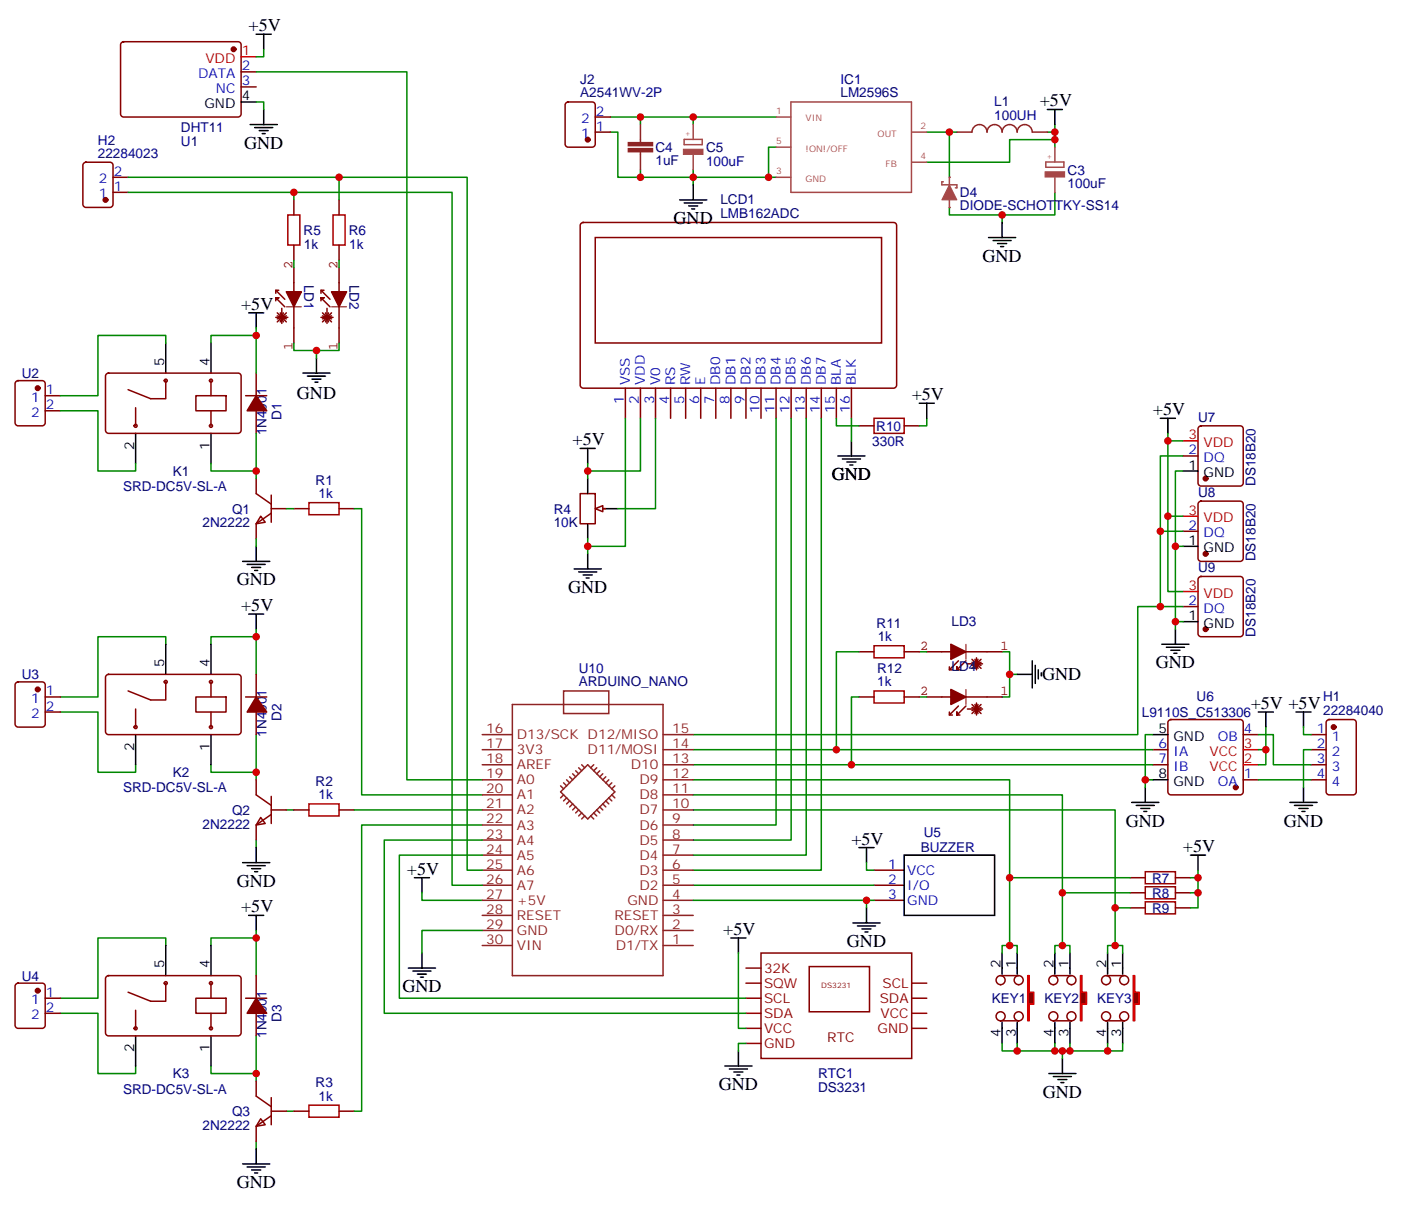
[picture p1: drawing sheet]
<svg xmlns="http://www.w3.org/2000/svg" width="328mm" height="283mm" viewBox="0 0 328 283" stroke-linecap="round" stroke-linejoin="round" font-family="sans-serif">
<g fill="none" stroke="#870000" stroke-width=".35">
<path d="M28.5 10l.4-.2h26.8a.71 .71 0 0 1 .7 .7v16.2a.76 .76 0 0 1-.7 .7h-26.8a.76 .76 0 0 1-.7-.7v-16.2zM56.4 16.8h3.6M56.4 20.4h3.6M136.1 52.3l.4-.2h72.7a.71 .71 0 0 1 .7 .7v37.4a.76 .76 0 0 1-.7 .7h-72.7a.76 .76 0 0 1-.7-.7v-37.4zM139.3 55.6h67.1v24.7h-67.1zM3.8 89.4l.4-.3h5.7a.71 .71 0 0 1 .7 .8v9.1a.76 .76 0 0 1-.7 .7h-5.7a.76 .76 0 0 1-.7-.7v-9.1zM10.6 92.7h3.5M10.6 96.2h3.5M24.9 87.6l.5-.2h30.3a.71 .71 0 0 1 .7 .7v12.7a.76 .76 0 0 1-.7 .7h-30.3a.76 .76 0 0 1-.7-.7v-12.7zM31.7 95.5v4.2M38.8 89.1v4.3h-3.5l-5.3-2.1M45.9 92.7h7v3.5h-7z"/>
<path d="M49.4 89.1v3.6M49.4 96.2v3.5M57.5 92.7h4.9M60 87.4v5.3M60 96.2v5.3M146.4 90.9v7.1M149.9 90.9v7.1M153.5 90.9v7.1M157 90.9v7.1M160.5 90.9v7.1M164 90.9v7.1M167.6 90.9v7.1"/>
<path d="M171.1 90.9v7.1M174.6 90.9v7.1M178.2 90.9v7.1M181.7 90.9v7.1M185.2 90.9v7.1M188.7 90.9v7.1M192.3 90.9v7.1M195.8 90.9v7.1M199.3 90.9v7.1M280.7 99.9l.5-.2h9.1a.71 .71 0 0 1 .7 .7v12.7a.76 .76 0 0 1-.7 .7h-9.1a.76 .76 0 0 1-.7-.7v-12.7zM60 112.1v3.5l3.5 2.5M63.5 119.1h3.5"/>
<path d="M63.5 116v6.3M68.8 119.1h3.5M79.4 119.1h3.5M135.8 115.6h3.5v7.1h-3.5zM140.1 119.1h1.7M276.9 106.8h3.6M61 120.9l1.1 1.4-2.1 .4zM63.5 120.2l-3.5 2.5v3.5M3.8 159.9l.4-.2h5.7a.71 .71 0 0 1 .7 .7v9.2a.76 .76 0 0 1-.7 .7h-5.7a.76 .76 0 0 1-.7-.7v-9.2zM24.9 158.1l.5-.2h30.3a.71 .71 0 0 1 .7 .7v12.7a.76 .76 0 0 1-.7 .7h-30.3a.76 .76 0 0 1-.7-.7v-12.7zM38.8 159.7v4.2h-3.5l-5.3-2.1M49.4 159.7v3.5"/>
<path d="M60 157.9v5.3M10.6 163.2h3.5M10.6 166.8h3.5M31.7 166.1v4.2M45.9 163.2h7v3.6h-7zM49.4 166.8v3.5M57.5 163.2h4.9M60 166.8v5.2M269.9 175.6h3.5M269.9 179.1h3.5M273.6 168.7l.5-.2h16.2a.71 .71 0 0 1 .7 .7v16.3a.76 .76 0 0 1-.7 .7h-16.2a.76 .76 0 0 1-.7-.7v-16.3zM291 172h3.6"/>
<path d="M306.9 172h3.5M306.9 175.6h3.5M306.9 179.1h3.5M310.7 168.7l.4-.2h5.7a.71 .71 0 0 1 .7 .7v16.3a.76 .76 0 0 1-.7 .7h-5.7a.76 .76 0 0 1-.7-.7v-16.3zM60 182.6v3.6l3.5 2.4M61 191.5l1.1 1.4-2.1 .3zM63.5 190.7l-3.5 2.5v3.5M63.5 186.5v6.4M63.5 189.7h3.5M68.8 189.7h3.5M79.4 189.7h3.5M291 182.6h3.6"/>
<path d="M306.9 182.6h3.5M204.6 203.8h7.1M204.6 207.3h7.1M204.6 210.9h7.1M3.8 230.5l.4-.2h5.7a.71 .71 0 0 1 .7 .7v9.1a.76 .76 0 0 1-.7 .7h-5.7a.76 .76 0 0 1-.7-.7v-9.1zM10.6 233.8h3.5M10.6 237.3h3.5M24.9 228.7l.5-.2h30.3a.71 .71 0 0 1 .7 .7v12.7a.76 .76 0 0 1-.7 .7h-30.3a.76 .76 0 0 1-.7-.7v-12.7zM31.7 236.6v4.2M38.8 230.3v4.2h-3.5l-5.3-2.1M45.9 233.8h7v3.5h-7zM49.4 230.3v3.5"/>
<path d="M49.4 237.3v3.5M57.5 233.8h4.9M60 228.5v5.3M60 237.3v5.3M178.2 223.2h35.2v24.7h-35.2zM189.4 226.4h14.2v10.6h-14.2zM60 253.2v3.5l3.5 2.5M63.5 257.1v6.3M61 262l1.1 1.4-2.1 .4zM63.5 261.3l-3.5 2.5v3.5M63.5 260.2h3.5M68.8 260.2h3.5"/>
<path d="M79.4 260.2h3.5"/>
<circle cx="31.7" cy="99.7" r=".35"/>
<circle cx="38.8" cy="89.1" r=".35"/>
<circle cx="49.4" cy="89.1" r=".35"/>
<circle cx="49.4" cy="99.7" r=".35"/>
<circle cx="38.8" cy="159.7" r=".35"/>
<circle cx="49.4" cy="159.7" r=".35"/>
<circle cx="31.7" cy="170.3" r=".35"/>
<circle cx="49.4" cy="170.3" r=".35"/>
<circle cx="38.8" cy="230.3" r=".35"/>
<circle cx="49.4" cy="230.3" r=".35"/>
<circle cx="31.7" cy="240.8" r=".35"/>
<circle cx="49.4" cy="240.8" r=".35"/>
</g>
<g fill="#870000" stroke="#870000" stroke-width=".35">
<path d="M60 92.7l2.4 3.5h-4.5z"/>
<path d="M60 163.2l2.4 3.6h-4.5z"/>
<path d="M60 233.8l2.4 3.5h-4.5z"/>
<circle cx="54.7" cy="11.5" r=".53"/>
<circle cx="8.8" cy="90.9" r=".53"/>
<circle cx="8.8" cy="161.5" r=".53"/>
<circle cx="8.8" cy="232" r=".53"/>
<circle cx="289.3" cy="184.4" r=".53"/>
<circle cx="312.2" cy="170.3" r=".53"/>
<circle cx="282.2" cy="112.1" r=".53"/>
</g>
<path d="M56.4 13.3h3.6M276.9 103.3h3.6M291 179.1h3.6M291 175.6h3.6" fill="none" stroke="#f00" stroke-width=".35"/>
<g fill="none" stroke="#000" stroke-width=".35">
<path d="M60 8h3.5M61.7 8v3.5M56.4 23.9h3.6M58.6 29.2h6.3M59.6 29.9h4.3M60.7 30.6h2.1M61.4 31.3h.7M61.7 25.6v3.6M58.2 73.3h3.5M60 73.3v3.5M38.8 80.3v7.1M49.4 80.3v7.1"/>
<path d="M31.7 101.5v7M49.4 101.5v7M137.6 112.1v3.5M141.1 119.1h3.5M276.9 110.3h3.6M56.8 131.5h6.3M57.9 132.2h4.2M58.9 132.9h2.1M59.6 133.6h.7M60 128v3.5M137.6 122.7v3.5M38.8 150.9v7"/>
<path d="M49.4 150.9v7M58.2 143.8h3.5M60 143.8v3.6M31.7 172v7.1M49.4 172v7.1M269.9 172h3.5M60 198.5v3.5M269.9 182.6h3.5M56.8 202h6.3M57.9 202.7h4.2M58.2 214.4h3.5M58.9 203.4h2.1"/>
<path d="M59.6 204.2h.7M60 214.4v3.5M211.7 200.3h21.1v14.1h-21.1zM38.8 221.4v7.1M49.4 221.4v7.1M31.7 242.6v7.1M49.4 242.6v7.1M56.8 272.6h6.3M57.9 273.3h4.2M58.9 274h2.1M59.6 274.7h.7M60 269.1v3.5"/>
</g>
<g fill="none" stroke="#008700" stroke-width=".35">
<path d="M60 16.8h35.2v165.8h17.7M61.7 11.5v1.8h-1.7M60 23.9h1.7v1.7M60 76.8v1.8M14.1 96.2h8.8v14.1h8.8v-1.8M38.8 80.3v-1.7h-15.9v14.1h-8.8M49.4 80.3v-1.7h10.6v8.8M60 101.5v8.8h-10.6v-1.8M60 110.3v1.8M67 119.1h1.8M82.9 119.1h1.8v67.1h28.2M60 126.2v1.8"/>
<path d="M38.8 150.9v-1.8h-15.9v14.1h-8.8M49.4 150.9v-1.8h10.6v8.8M60 147.4v1.7M14.1 166.8h8.8v14.1h8.8v-1.8M60 172v8.9h-10.6v-1.8M60 180.9v1.7M60 196.7v1.8M67 189.7h1.8M112.9 193.2h-28.2v67h-1.8M60 217.9v1.8M14.1 237.3h8.8v14.1h8.8v-1.7M38.8 221.4v-1.7h-15.9v14.1h-8.8"/>
<path d="M49.4 221.4v-1.7h10.6v8.8M60 242.6v8.8h-10.6v-1.7M60 251.4v1.8M60 267.3v1.8M67 260.2h1.8"/>
</g>
<path d="M72.3 117.7h7.1v2.8h-7.1zM72.3 188.3h7.1v2.8h-7.1zM72.3 258.8h7.1v2.9h-7.1z" fill="none" stroke="#a10000" stroke-width=".35"/>
<path d="M174.6 233.8h3.6M174.6 237.3h3.6M174.6 226.7h3.6M174.6 230.3h3.6M213.4 233.8h3.6M213.4 237.3h3.6M213.4 230.3h3.6M174.6 240.8h3.6M174.6 244.4h3.6M213.4 240.8h3.6" fill="none" stroke="#900" stroke-width=".35"/>
<path d="M139.3 119.1l1.8-.7v1.4z" fill="#f0f0f0" stroke="#870000" stroke-width=".35"/>
<g fill="#850000" stroke="#850000" stroke-width=".35">
<path d="M67 68.3h3.6l-1.8 3.6z"/>
<path d="M77.6 68.3h3.5l-1.7 3.6z"/>
</g>
<g fill="none" stroke="#850000" stroke-width=".35">
<path d="M64.6 70.4v-.7h.7h-.7l2.1 2.2M64.6 74.3h2.8M64.6 68v.7M64.9 73.3l2.1 2.1M64.9 74l2.1 .7M65.3 68h-.7l2.1 2.1M65.6 73.3l.7 2.1M66 72.2v3.5M66.3 73.3l-.7 2.1M67 73.3l-2.1 2.1M67 74l-2.1 .7M68.8 62.7v17.6"/>
<path d="M75.1 70.4v-.7h.7h-.7l2.2 2.2M75.1 74.3h2.9M75.1 68v.7M75.5 73.3l2.1 2.1M75.5 74l2.1 .7M75.8 68h-.7l2.2 2.1M76.2 73.3l.7 2.1M76.6 72.2v3.5M76.9 73.3l-.7 2.1M77.6 73.3l-2.1 2.1M77.6 74l-2.1 .7M79.4 62.7v17.6"/>
</g>
<path d="M67 71.9h3.6M77.6 71.9h3.5" fill="none" stroke="#850000" stroke-width=".23"/>
<path d="M19.6 38.2l.5-.2h5.7a.71 .71 0 0 1 .7 .7v9.2a.76 .76 0 0 1-.7 .7h-5.7a.76 .76 0 0 1-.7-.7v-9.2zM26.5 45h3.5M26.5 41.5h3.5M68.8 46.8v3.5M68.8 57.4v3.5M79.4 46.8v3.5M79.4 57.4v3.5" fill="none" stroke="#870000" stroke-width=".35"/>
<circle cx="24.7" cy="46.8" r=".53" fill="#870000" stroke="#870000" stroke-width=".35"/>
<path d="M67.4 50.3h2.8v7.1h-2.8zM78 50.3h2.8v7.1h-2.8z" fill="none" stroke="#a10000" stroke-width=".35"/>
<path d="M30 45h38.8v1.8M30 41.5h49.4v5.3M68.8 60.9v1.8M79.4 60.9v1.8M68.8 80.3v1.8h10.6v-1.8M74.1 82.1v1.8M82.9 189.7h30M98.8 209.1v1.8h14.1" fill="none" stroke="#008700" stroke-width=".35"/>
<g fill="none" stroke="#000" stroke-width=".35">
<path d="M70.9 87.4h6.4M72 88.1h4.2M73 88.8h2.1M73.7 89.5h.7M74.1 83.9v3.5M97 205.6h3.5M98.8 205.6v3.5M95.6 226.7h6.4M96.7 227.4h4.2M97.7 228.1h2.1M98.4 228.8h.7M98.8 223.2v3.5"/>
<path d="M234.6 223.2v3.5M238.1 223.2v3.5"/>
</g>
<path d="M240.6 228.5h.3v3.9h1.1v2.8h-1.1v3.9h-.3z" fill="#870000" stroke="#f00" stroke-width=".35"/>
<g fill="none" stroke="#870000" stroke-width=".35">
<path d="M234.2 228.5h4.3M234.2 239.1h4.3"/>
<circle cx="234.2" cy="238" r="1.06"/>
<circle cx="234.2" cy="229.6" r="1.06"/>
<circle cx="238.5" cy="238" r="1.06"/>
<circle cx="238.5" cy="229.6" r="1.06"/>
</g>
<path d="M234.6 226.7v1.4M234.6 239.4v5M238.1 226.7v1.4M238.1 239.4v5M246.9 223.2v3.5M250.5 223.2v3.5" fill="none" stroke="#000" stroke-width=".35"/>
<path d="M252.9 228.5h.4v3.9h1.1v2.8h-1.1v3.9h-.4z" fill="#870000" stroke="#f00" stroke-width=".35"/>
<g fill="none" stroke="#870000" stroke-width=".35">
<path d="M246.6 228.5h4.2M246.6 239.1h4.2"/>
<circle cx="246.6" cy="238" r="1.06"/>
<circle cx="246.6" cy="229.6" r="1.06"/>
<circle cx="250.8" cy="238" r="1.06"/>
<circle cx="250.8" cy="229.6" r="1.06"/>
</g>
<path d="M246.9 226.7v1.4M246.9 239.4v5M250.5 226.7v1.4M250.5 239.4v5M259.3 223.2v3.5M262.8 223.2v3.5" fill="none" stroke="#000" stroke-width=".35"/>
<path d="M265.3 228.5h.3v3.9h1.1v2.8h-1.1v3.9h-.3z" fill="#870000" stroke="#f00" stroke-width=".35"/>
<g fill="none" stroke="#870000" stroke-width=".35">
<path d="M201.1 99.7h3.5M211.7 99.7h3.5M280.7 117.6l.5-.2h9.1a.71 .71 0 0 1 .7 .7v12.7a.76 .76 0 0 1-.7 .7h-9.1a.76 .76 0 0 1-.7-.7v-12.7zM276.9 124.4h3.6M280.7 135.2l.5-.2h9.1a.71 .71 0 0 1 .7 .7v12.7a.76 .76 0 0 1-.7 .7h-9.1a.76 .76 0 0 1-.7-.7v-12.7zM276.9 142.1h3.6M264.6 205.6h3.5M264.6 209.1h3.5M264.6 212.6h3.5M275.2 205.6h3.5M275.2 209.1h3.5M275.2 212.6h3.5"/>
<path d="M258.9 228.5h4.3M258.9 239.1h4.3"/>
<circle cx="258.9" cy="238" r="1.06"/>
<circle cx="258.9" cy="229.6" r="1.06"/>
<circle cx="263.2" cy="238" r="1.06"/>
<circle cx="263.2" cy="229.6" r="1.06"/>
</g>
<g fill="none" stroke="#000" stroke-width=".35">
<path d="M159.1 46.8h6.4M160.2 47.5h4.2M161.2 48.2h2.1M161.9 48.9h.7M162.3 43.3v3.5M231.4 55.6h6.4M232.5 56.3h4.2M233.5 57h2.2M234.2 57.7h.7M234.6 52.1v3.5M215.2 94.4h3.5M217 94.4v3.6"/>
<path d="M271.6 98h3.6M273.4 98v3.5M135.8 105h3.5M137.6 105v3.5M196.1 106.8h6.4M197.2 107.5h4.2M198.3 108.2h2.1M199 108.9h.7M199.3 103.3v3.5M134.4 133.2h6.4M135.5 133.9h4.2M136.5 134.7h2.1"/>
<path d="M137.2 135.4h.7M137.6 129.7v3.5M276.9 128h3.6M272 150.9h6.3M273 151.6h4.3M274.1 152.3h2.1M274.8 153h.7M275.2 147.4v3.5M276.9 145.6h3.6M294.6 166.8h3.5M296.3 166.8v3.5M303.4 166.8h3.5"/>
<path d="M305.2 166.8v3.5M201.1 198.5h3.5M202.8 198.5v3.5M264.9 187.9h6.4M266 188.6h4.2M267.1 189.3h2.1M267.8 190h.7M268.1 184.4v3.5M302 187.9h6.3M303 188.6h4.3M304.1 189.3h2.1M304.8 190h.7"/>
<path d="M305.2 184.4v3.5M171.1 219.7h3.5M172.9 219.7v3.5M199.7 216.1h6.3M200.7 216.9h4.3M201.8 217.6h2.1M202.5 218.3h.7M202.8 212.6v3.5M278.7 200.3h3.5M280.5 200.3v3.5M259.3 226.7v1.4M259.3 239.4v5"/>
<path d="M262.8 226.7v1.4M262.8 239.4v5M169.7 249.7h6.3M170.7 250.4h4.3M171.8 251.1h2.1M172.5 251.8h.7M172.9 246.1v3.6M245.5 251.4h6.4M246.6 252.1h4.2M247.6 252.8h2.2M248.4 253.5h.7M248.7 247.9v3.5"/>
</g>
<g fill="none" stroke="#008700" stroke-width=".35">
<path d="M142.9 30.9h1.7v10.6h5.3M142.9 27.4h7M149.9 39.8v1.7h12.4v-1.7M149.9 29.2v-1.8h12.4v1.8M162.3 27.4h19.4M181.7 34.5h-1.8v7h1.8M217 30.9h5.2v10.6M222.2 30.9h1.8M245.2 30.9h1.7v3.6M246.9 32.7h-10.5v5.3h-19.4M246.9 29.2v1.7M179.9 41.5h-17.6v1.8"/>
<path d="M234.6 50.3v1.8M246.9 45v5.3h-24.7v-1.7M146.4 98v30h-8.8M149.9 98v12.3h-12.3M153.5 98v21.1h-8.9M181.7 98v95.2h-19.4M185.2 98v98.7h-22.9M188.7 98v102.3h-26.4M192.3 98v105.8h-30M195.8 98v1.7h5.3M199.3 98v5.3M217 98v1.7h-1.8"/>
<path d="M137.6 108.5v3.6M273.4 101.5v1.8M276.9 103.3h-3.5v17.6h3.5M276.9 110.3h-1.7v17.7h1.7M276.9 106.8h-5.3v17.6h5.3M137.6 126.2v3.5M271.6 124.4v17.7h5.3M273.4 120.9v17.6h3.5M275.2 128v17.6h1.7M271.6 142.1h-5.3v29.9h-104M275.2 145.6v1.8M162.3 179.1h107.6"/>
<path d="M162.3 175.6h107.6M269.9 172h-1.8v10.6h1.8M294.6 175.6h1.7v3.5h-1.7M294.6 172h3.5v7.1h8.8M296.3 170.3v5.3M305.2 170.3v1.7h1.7M306.9 175.6h-1.7v8.8M162.3 189.7h98.8v22.9M162.3 186.2h86.4v22.9M162.3 182.6h74.1v23M268.1 182.6v1.8M294.6 182.6h12.3"/>
<path d="M162.3 207.3h42.3M202.8 202v1.8h1.8M204.6 210.9h-1.8v1.7M264.6 205.6h-28.2v15.8M264.6 209.1h-15.9v12.3M264.6 212.6h-3.5v8.8M278.7 205.6h1.8v7h-1.8M278.7 209.1h1.8M280.5 203.8v1.8M172.9 223.2v17.6h1.7M234.6 223.2v-1.8h3.5v1.8M246.9 223.2v-1.8h3.6v1.8"/>
<path d="M259.3 223.2v-1.8h3.5v1.8M174.6 244.4h-1.7v1.7M234.6 244.4v1.7h3.5v-1.7M246.9 244.4v1.7h-8.8M248.7 246.1v1.8M250.5 244.4v1.7h-3.6M259.3 244.4v1.7h-8.8M262.8 244.4v1.7h-3.5"/>
</g>
<path d="M204.6 98h7.1v3.5h-7.1zM268.1 204.2h7.1v2.8h-7.1zM268.1 207.7h7.1v2.8h-7.1zM268.1 211.2h7.1v2.8h-7.1z" fill="none" stroke="#a10000" stroke-width=".35"/>
<g fill="#870000" stroke="#870000" stroke-width=".35">
<circle cx="282.2" cy="129.7" r=".53"/>
<circle cx="282.2" cy="147.4" r=".53"/>
</g>
<path d="M276.9 120.9h3.6M276.9 138.5h3.6" fill="none" stroke="#f00" stroke-width=".35"/>
<path d="M224 30.9h3.5a1.76 1.76 0 0 1 1.8-1.7 1.76 1.76 0 0 1 1.8 1.7 1.76 1.76 0 0 1 1.7-1.7 1.76 1.76 0 0 1 1.8 1.7 1.76 1.76 0 0 1 1.8-1.7 1.76 1.76 0 0 1 1.7 1.7 1.76 1.76 0 0 1 1.8-1.7 1.76 1.76 0 0 1 1.8 1.7h3.5" fill="none" stroke="#8c2424" stroke-width=".35"/>
<path d="M181.7 27.4h3.5M181.7 34.5h3.5M185.2 23.9h28.2v21.1h-28.2zM213.5 30.9h3.5M213.5 38h3.5M181.7 41.5h3.5M220.8 42.6h-.3v.7h3.5v.7h-.3M222.2 41.5v1.8M222.2 46.8v1.8" fill="none" stroke="#a64a4a" stroke-width=".35"/>
<g fill="#a64a4a">
<circle cx="222.2" cy="48.6" r=".18"/>
<circle cx="222.3" cy="41.5" r=".18"/>
</g>
<g fill="#a64a4a" stroke="#a64a4a" stroke-width=".23">
<path d="M222.2 43.3l1.8 3.5h-3.5z"/>
<path d="M160 34.9h4.6v1.3h-4.6z"/>
<path d="M244.7 40.2h4.5v1.3h-4.5z"/>
</g>
<path d="M160.2 32.6h4.2v1.3h-4.2zM162.3 29.2v3.4M162.3 36.3v3.5M244.8 37.9h4.3v1.3h-4.3zM246.9 34.5v3.4M246.9 41.6v3.4" fill="none" stroke="#a64a4a" stroke-width=".35"/>
<g fill="none" stroke="#8c2424" stroke-width=".35">
<path d="M149.9 29.2v4.2M149.9 35.5v4.3M112.9 175.6h7M112.9 179.1h7M112.9 172h7M119.9 165h35.3v63.5h-35.3zM131.9 161.8h10.6v5.3h-10.6zM135.5 179.8l.7 .7M136.2 179.1l.7 .7M139 179.1l-.7 .7M139.7 179.8l-.7 .7M155.2 175.6h7.1"/>
<path d="M155.2 179.1h7.1M155.2 172h7.1M112.9 182.6h7M112.9 186.2h7M112.9 189.7h7M112.9 193.2h7M112.9 196.7h7M131.2 185.5l6.4-6.4 6.3 6.4-6.3 6.3zM131.2 184l.7 .7M131.9 183.3l.7 .7M131.9 186.2l-.7 .7M132.6 182.6l.7 .7"/>
<path d="M132.6 186.9l-.7 .7M133.3 181.9l.8 .7M133.3 187.6l-.7 .7M134.1 181.2l.7 .7M134.1 188.3l-.8 .7M134.8 180.5l.7 .7M134.8 189l-.7 .7M135.5 189.7l-.7 .7M136.2 190.4l-.7 .7M136.9 191.1l-.7 .7M138.3 191.1l.7 .7M139 190.4l.7 .7"/>
<path d="M139.7 189.7l.7 .7M140.4 189l.7 .7M140.4 180.5l-.7 .7M141.1 188.3l.7 .7M141.1 181.2l-.7 .7M141.8 187.6l.7 .7M141.8 181.9l-.7 .7M142.5 186.9l.7 .7M142.5 182.6l-.7 .7M143.2 186.2l.7 .7M143.2 183.3l-.7 .7M143.9 184l-.7 .7"/>
<path d="M155.2 182.6h7.1M155.2 186.2h7.1M155.2 189.7h7.1M155.2 193.2h7.1M155.2 196.7h7.1M112.9 200.3h7M112.9 203.8h7M112.9 207.3h7M112.9 210.9h7M112.9 214.4h7M112.9 217.9h7M155.2 200.3h7.1"/>
<path d="M155.2 203.8h7.1M155.2 207.3h7.1M155.2 210.9h7.1M155.2 214.4h7.1M155.2 217.9h7.1M112.9 221.4h7M155.2 221.4h7.1"/>
</g>
<g fill="#8c2424" stroke="#8c2424" stroke-width=".35">
<path d="M147.1 34.8h5.7v.7h-5.7z"/>
<path d="M147.1 33.4h5.7v.7h-5.7z"/>
</g>
<path d="M132.5 24.1l.5-.2h5.6a.71 .71 0 0 1 .7 .7v9.2a.76 .76 0 0 1-.7 .7h-5.6a.76 .76 0 0 1-.7-.7v-9.2zM139.3 30.9h3.6M139.3 27.4h3.6M201.1 152.6h3.5M211.7 152.6h3.5M201.1 163.2h3.5M211.7 163.2h3.5" fill="none" stroke="#870000" stroke-width=".35"/>
<circle cx="137.6" cy="32.7" r=".53" fill="#870000" stroke="#870000" stroke-width=".35"/>
<path d="M68.8 45h37v162.3h7.1M79.4 41.5h30v162.3h3.5M201.1 152.6h-5.3v23M215.2 152.6h1.8M234.6 152.6h1.8v10.6h-1.8M236.4 157.9h1.7M201.1 163.2h-1.8v15.9M215.2 163.2h1.8M112.9 196.7h-22.9v40.6h84.6M112.9 217.9h-14.1v5.3M112.9 200.3h-19.4v33.5h81.1M162.3 210.9h40.5" fill="none" stroke="#008700" stroke-width=".35"/>
<path d="M245.2 25.6h3.5M246.9 25.6v3.6M238.1 157.9h3.6M241.7 154.8v6.3M242.4 155.8v4.3M243.1 156.9v2.1M243.8 157.6v.7" fill="none" stroke="#000" stroke-width=".35"/>
<g fill="#850000" stroke="#850000" stroke-width=".35">
<path d="M222.6 150.9l3.5 1.7-3.5 1.8z"/>
<path d="M222.6 161.5l3.5 1.7-3.5 1.8z"/>
</g>
<g fill="none" stroke="#850000" stroke-width=".35">
<path d="M217 152.6h17.6M222.2 156.9h.8M224.4 154.8l-2.2 2.1v-.7M226.1 154.8l-2.1 2.1v-.7v.7h.7M226.5 155.5h3.5M227.5 155.1l2.2 .7M227.5 154.4l2.2 2.1M228.2 154.4l.8 2.1M228.6 154.1v2.8M229 154.4l-.8 2.1M229.7 154.4l-2.2 2.1M229.7 155.1l-2.2 .7"/>
<path d="M217 163.2h17.6M222.2 167.5h.8M224.4 165.3l-2.2 2.2v-.7M226.1 165.3l-2.1 2.2v-.7v.7h.7M226.5 166.1h3.5M227.5 165.7l2.2 .7M227.5 165l2.2 2.1M228.2 165l.8 2.1M228.6 164.6v2.9M229 165l-.8 2.1M229.7 165l-2.2 2.1M229.7 165.7l-2.2 .7"/>
</g>
<path d="M226.1 150.9v3.5M226.1 161.5v3.5" fill="none" stroke="#850000" stroke-width=".23"/>
<path d="M204.6 151.2h7.1v2.9h-7.1zM204.6 161.8h7.1v2.8h-7.1z" fill="none" stroke="#a10000" stroke-width=".35"/>
<g fill="#c00">
<circle cx="60" cy="110.3" r=".88"/>
<circle cx="60" cy="180.9" r=".88"/>
<circle cx="60" cy="251.4" r=".88"/>
<circle cx="60" cy="219.7" r=".88"/>
<circle cx="60" cy="149.1" r=".88"/>
<circle cx="60" cy="78.6" r=".88"/>
<circle cx="74.1" cy="82.1" r=".88"/>
<circle cx="238.1" cy="246.1" r=".88"/>
<circle cx="246.9" cy="246.1" r=".88"/>
<circle cx="250.5" cy="246.1" r=".88"/>
<circle cx="259.3" cy="246.1" r=".88"/>
<circle cx="248.7" cy="246.1" r=".88"/>
<circle cx="236.4" cy="221.4" r=".88"/>
<circle cx="248.7" cy="221.4" r=".88"/>
<circle cx="261.1" cy="221.4" r=".88"/>
<circle cx="280.5" cy="209.1" r=".88"/>
<circle cx="280.5" cy="205.6" r=".88"/>
<circle cx="261.1" cy="212.6" r=".88"/>
<circle cx="248.7" cy="209.1" r=".88"/>
<circle cx="236.4" cy="205.6" r=".88"/>
<circle cx="268.1" cy="182.6" r=".88"/>
<circle cx="296.3" cy="175.6" r=".88"/>
<circle cx="273.4" cy="120.9" r=".88"/>
<circle cx="275.2" cy="128" r=".88"/>
<circle cx="273.4" cy="103.3" r=".88"/>
<circle cx="275.2" cy="145.6" r=".88"/>
<circle cx="271.6" cy="124.4" r=".88"/>
<circle cx="271.6" cy="142.1" r=".88"/>
<circle cx="137.6" cy="110.3" r=".88"/>
<circle cx="137.6" cy="128" r=".88"/>
<circle cx="246.9" cy="30.9" r=".88"/>
<circle cx="234.6" cy="50.3" r=".88"/>
<circle cx="246.9" cy="32.7" r=".88"/>
<circle cx="222.3" cy="30.9" r=".88"/>
<circle cx="179.9" cy="41.5" r=".88"/>
<circle cx="162.3" cy="41.5" r=".88"/>
<circle cx="162.3" cy="27.4" r=".88"/>
<circle cx="149.9" cy="41.5" r=".88"/>
<circle cx="149.9" cy="27.4" r=".88"/>
<circle cx="236.4" cy="157.9" r=".88"/>
<circle cx="199.3" cy="179.1" r=".88"/>
<circle cx="195.8" cy="175.6" r=".88"/>
<circle cx="202.8" cy="210.9" r=".88"/>
<circle cx="79.4" cy="41.5" r=".88"/>
<circle cx="68.8" cy="45" r=".88"/>
</g>
<g font-size="4.2">
<text x="58.2" y="7.3">+5V</text>
<text x="243.4" y="24.9">+5V</text>
<text x="57.1" y="34.8">GND</text>
<text x="157.7" y="52.5">GND</text>
<text x="230" y="61.3">GND</text>
<text x="56.4" y="72.6">+5V</text>
<text x="69.5" y="93.5">GND</text>
<text x="213.4" y="93.7">+5V</text>
<text x="269.9" y="97.3">+5V</text>
<text x="134.1" y="104.3">+5V</text>
<text x="194.7" y="112.4">GND</text>
<text x="55.4" y="137.1">GND</text>
<text x="56.4" y="143.1">+5V</text>
<text x="133" y="138.9">GND</text>
<text x="243.9" y="159.3">GND</text>
<text x="270.6" y="156.5">GND</text>
<text x="292.8" y="166.1">+5V +5V</text>
<text x="199.3" y="197.8">+5V</text>
<text x="263.5" y="193.6">GND</text>
<text x="300.6" y="193.6">GND</text>
<text x="276.9" y="199.6">+5V</text>
<text x="55.4" y="207.7">GND</text>
<text x="95.2" y="204.9">+5V</text>
<text x="56.4" y="213.7">+5V</text>
<text x="169.3" y="219">+5V</text>
<text x="198.3" y="221.8">GND</text>
<text x="94.2" y="232.4">GND</text>
<text x="168.3" y="255.3">GND</text>
<text x="244.1" y="257.1">GND</text>
<text x="55.4" y="278.2">GND</text>
</g>
<g font-size="3.2" fill="#f00">
<text x="48.1" y="14.7">VDD</text>
<text x="56.6" y="12.9">1</text>
<text x="278.3" y="102.9">3</text>
<text x="281.8" y="104.7">VDD</text>
<text x="278.3" y="120.5">3</text>
<text x="281.8" y="122.3">VDD</text>
<text x="278.3" y="138.2">3</text>
<text x="281.8" y="139.9">VDD</text>
<text x="283.1" y="177">VCC</text>
<text x="291.2" y="178.8">2</text>
<text x="291.2" y="175.2">3</text>
<text x="283.1" y="180.5">VCC</text>
</g>
<g font-size="3.2" fill="#00f">
<text x="56.6" y="16.5">2</text>
<text x="46.4" y="18.2">DATA</text>
<text x="50.5" y="21.8">NC</text>
<text x="56.6" y="20">3</text>
<text x="136" y="28.8">2</text>
<text x="139.5" y="27.1">2</text>
<text x="136" y="32.3">1</text>
<text x="139.5" y="30.6">1</text>
<text x="26.6" y="41.2">2</text>
<text x="23.1" y="46.5">1</text>
<text x="23.1" y="42.9">2</text>
<text x="26.6" y="44.7">1</text>
<text x="7.3" y="94.1">1</text>
<text x="10.8" y="92.3">1</text>
<text x="10.8" y="95.8">2</text>
<text x="146" y="94.7" transform="rotate(-90 146 94.7)">1</text>
<text x="147.5" y="90.2" transform="rotate(-90 147.5 90.2)">VSS</text>
<text x="149.6" y="94.7" transform="rotate(-90 149.6 94.7)">2</text>
<text x="151" y="90.2" transform="rotate(-90 151 90.2)">VDD</text>
<text x="153.1" y="94.7" transform="rotate(-90 153.1 94.7)">3</text>
<text x="154.5" y="90.2" transform="rotate(-90 154.5 90.2)">V0</text>
<text x="156.6" y="94.7" transform="rotate(-90 156.6 94.7)">4</text>
<text x="158" y="90.2" transform="rotate(-90 158 90.2)">RS</text>
<text x="160.2" y="94.7" transform="rotate(-90 160.2 94.7)">5</text>
<text x="161.6" y="90.2" transform="rotate(-90 161.6 90.2)">RW</text>
<text x="163.7" y="94.7" transform="rotate(-90 163.7 94.7)">6</text>
<text x="165.1" y="90.2" transform="rotate(-90 165.1 90.2)">E</text>
<text x="167.2" y="94.7" transform="rotate(-90 167.2 94.7)">7</text>
<text x="168.6" y="90.2" transform="rotate(-90 168.6 90.2)">DB0</text>
<text x="170.7" y="94.7" transform="rotate(-90 170.7 94.7)">8</text>
<text x="172.2" y="90.2" transform="rotate(-90 172.2 90.2)">DB1</text>
<text x="174.3" y="94.7" transform="rotate(-90 174.3 94.7)">9</text>
<text x="175.7" y="90.2" transform="rotate(-90 175.7 90.2)">DB2</text>
<text x="179.2" y="90.2" transform="rotate(-90 179.2 90.2)">DB3</text>
<text x="182.7" y="90.2" transform="rotate(-90 182.7 90.2)">DB4</text>
<text x="186.3" y="90.2" transform="rotate(-90 186.3 90.2)">DB5</text>
<text x="189.8" y="90.2" transform="rotate(-90 189.8 90.2)">DB6</text>
<text x="193.3" y="90.2" transform="rotate(-90 193.3 90.2)">DB7</text>
<text x="196.8" y="90.2" transform="rotate(-90 196.8 90.2)">BLA</text>
<text x="200.4" y="90.2" transform="rotate(-90 200.4 90.2)">BLK</text>
<text x="7.3" y="97.6">2</text>
<text x="177.8" y="96.7" transform="rotate(-90 177.8 96.7)">10</text>
<text x="181.3" y="96.7" transform="rotate(-90 181.3 96.7)">11</text>
<text x="184.9" y="96.7" transform="rotate(-90 184.9 96.7)">12</text>
<text x="188.4" y="96.7" transform="rotate(-90 188.4 96.7)">13</text>
<text x="191.9" y="96.7" transform="rotate(-90 191.9 96.7)">14</text>
<text x="195.4" y="96.7" transform="rotate(-90 195.4 96.7)">15</text>
<text x="199" y="96.7" transform="rotate(-90 199 96.7)">16</text>
<text x="278.3" y="106.4">2</text>
<text x="281.8" y="108.2">DQ</text>
<text x="278.3" y="124.1">2</text>
<text x="281.8" y="125.8">DQ</text>
<text x="278.3" y="141.7">2</text>
<text x="281.8" y="143.5">DQ</text>
<text x="7.3" y="164.6">1</text>
<text x="10.8" y="162.9">1</text>
<text x="10.8" y="166.4">2</text>
<text x="7.3" y="168.2">2</text>
<text x="285.1" y="173.5">OB</text>
<text x="291.2" y="171.7">4</text>
<text x="308.3" y="171.7">1</text>
<text x="311.7" y="173.5">1</text>
<text x="271.2" y="175.2">6</text>
<text x="271.2" y="178.8">7</text>
<text x="274.7" y="177">IA</text>
<text x="308.3" y="175.2">2</text>
<text x="308.3" y="178.8">3</text>
<text x="311.7" y="177">2</text>
<text x="274.7" y="180.5">IB</text>
<text x="285.1" y="184">OA</text>
<text x="291.2" y="182.3">1</text>
<text x="308.3" y="182.3">4</text>
<text x="311.7" y="180.5">3</text>
<text x="311.7" y="184">4</text>
<text x="207.9" y="203.4">1</text>
<text x="207.9" y="207">2</text>
<text x="212.4" y="204.9">VCC</text>
<text x="212.4" y="208.4">I/O</text>
<text x="207.9" y="210.5">3</text>
<text x="212.4" y="211.9">GND</text>
<text x="10.8" y="233.4">1</text>
<text x="7.3" y="235.2">1</text>
<text x="7.3" y="238.7">2</text>
<text x="10.8" y="237">2</text>
</g>
<g font-size="3.2">
<text x="56.6" y="23.5">4</text>
<text x="47.9" y="25.3">GND</text>
<text x="38.5" y="85.6" transform="rotate(-90 38.5 85.6)">5</text>
<text x="49" y="85.6" transform="rotate(-90 49 85.6)">4</text>
<text x="31.4" y="105.3" transform="rotate(-90 31.4 105.3)">2</text>
<text x="49" y="105.3" transform="rotate(-90 49 105.3)">1</text>
<text x="278.3" y="110">1</text>
<text x="281.8" y="111.7">GND</text>
<text x="278.3" y="127.6">1</text>
<text x="281.8" y="129.4">GND</text>
<text x="278.3" y="145.2">1</text>
<text x="281.8" y="147">GND</text>
<text x="38.5" y="156.2" transform="rotate(-90 38.5 156.2)">5</text>
<text x="49" y="156.2" transform="rotate(-90 49 156.2)">4</text>
<text x="271.2" y="171.7">5</text>
<text x="274.7" y="173.5">GND</text>
<text x="31.4" y="175.8" transform="rotate(-90 31.4 175.8)">2</text>
<text x="49" y="175.8" transform="rotate(-90 49 175.8)">1</text>
<text x="271.2" y="182.3">8</text>
<text x="274.7" y="184">GND</text>
<text x="38.5" y="226.7" transform="rotate(-90 38.5 226.7)">5</text>
<text x="49" y="226.7" transform="rotate(-90 49 226.7)">4</text>
<text x="234.2" y="226.7" transform="rotate(-90 234.2 226.7)">2</text>
<text x="237.8" y="226.7" transform="rotate(-90 237.8 226.7)">1</text>
<text x="246.6" y="226.7" transform="rotate(-90 246.6 226.7)">2</text>
<text x="250.1" y="226.7" transform="rotate(-90 250.1 226.7)">1</text>
<text x="258.9" y="226.7" transform="rotate(-90 258.9 226.7)">2</text>
<text x="262.5" y="226.7" transform="rotate(-90 262.5 226.7)">1</text>
<text x="234.2" y="242.9" transform="rotate(-90 234.2 242.9)">4</text>
<text x="237.8" y="242.9" transform="rotate(-90 237.8 242.9)">3</text>
<text x="246.6" y="242.9" transform="rotate(-90 246.6 242.9)">4</text>
<text x="250.1" y="242.9" transform="rotate(-90 250.1 242.9)">3</text>
<text x="258.9" y="242.9" transform="rotate(-90 258.9 242.9)">4</text>
<text x="262.5" y="242.9" transform="rotate(-90 262.5 242.9)">3</text>
<text x="31.4" y="246.4" transform="rotate(-90 31.4 246.4)">2</text>
<text x="49" y="246.4" transform="rotate(-90 49 246.4)">1</text>
</g>
<g font-size="3.2" fill="#000080">
<text x="135.8" y="22.8">A2541WV-2P</text>
<text x="135.8" y="19.6">J2</text>
<text x="196.8" y="22.8">LM2596S</text>
<text x="196.8" y="19.6">IC1</text>
<text x="232.8" y="28.1">100UH</text>
<text x="232.8" y="24.9">L1</text>
<text x="22.9" y="34">H2</text>
<text x="42.3" y="30.9">DHT11</text>
<text x="42.3" y="34.1">U1</text>
<text x="153.5" y="35.5">C4</text>
<text x="165.3" y="35.6">C5</text>
<text x="22.9" y="36.9">22284023</text>
<text x="153.5" y="38.7">1uF</text>
<text x="165.3" y="38.8">100uF</text>
<text x="249.9" y="40.9">C3</text>
<text x="168.7" y="47.9">LCD1</text>
<text x="224.7" y="46.1">D4</text>
<text x="249.9" y="44.1">100uF</text>
<text x="168.7" y="51">LMB162ADC</text>
<text x="224.7" y="49.3">DIODE-SCHOTTKY-SS14</text>
<text x="71.1" y="55">R5</text>
<text x="71.1" y="58.2">1k</text>
<text x="81.6" y="55">R6</text>
<text x="81.7" y="58.2">1k</text>
<text x="71.2" y="66.7" transform="rotate(90 71.2 66.7)">LD1</text>
<text x="81.8" y="66.7" transform="rotate(90 81.8 66.7)">LD2</text>
<text x="5.1" y="88.6">U2</text>
<text x="62.4" y="102" transform="rotate(-90 62.4 102)">1N4001</text>
<text x="65.9" y="98.3" transform="rotate(-90 65.9 98.3)">D1</text>
<text x="205.1" y="100.9">R10</text>
<text x="280.5" y="98.7">U7</text>
<text x="204.2" y="104.4">330R</text>
<text x="40.5" y="111.5">K1</text>
<text x="73.9" y="113.5">R1</text>
<text x="293.9" y="113.8" transform="rotate(-90 293.9 113.8)">DS18B20</text>
<text x="28.8" y="115">SRD-DC5V-SL-A</text>
<text x="74.6" y="116.7">1k</text>
<text x="280.5" y="116.4">U8</text>
<text x="47.4" y="123.5">2N2222</text>
<text x="54.3" y="120.3">Q1</text>
<text x="129.6" y="123.5">10K</text>
<text x="129.6" y="120.3">R4</text>
<text x="293.9" y="131.5" transform="rotate(-90 293.9 131.5)">DS18B20</text>
<text x="280.5" y="134">U9</text>
<text x="205.2" y="147">R11</text>
<text x="222.8" y="146.6">LD3</text>
<text x="293.9" y="149.1" transform="rotate(-90 293.9 149.1)">DS18B20</text>
<text x="205.5" y="150.2">1k</text>
<text x="5.1" y="159.1">U3</text>
<text x="135.5" y="160.8">ARDUINO_NANO</text>
<text x="135.5" y="157.6">U10</text>
<text x="205.3" y="157.6">R12</text>
<text x="205.4" y="160.8">1k</text>
<text x="222.8" y="157.2">LD4</text>
<text x="267.3" y="167.9">L9110S_C513306</text>
<text x="280.1" y="164.2">U6</text>
<text x="309.7" y="167.5">22284040</text>
<text x="309.8" y="164.3">H1</text>
<text x="62.4" y="172.5" transform="rotate(-90 62.4 172.5)">1N4001</text>
<text x="65.9" y="168.9" transform="rotate(-90 65.9 168.9)">D2</text>
<text x="28.8" y="185.5">SRD-DC5V-SL-A</text>
<text x="40.5" y="182">K2</text>
<text x="73.9" y="184.1">R2</text>
<text x="54.3" y="190.8">Q2</text>
<text x="74.6" y="187.2">1k</text>
<text x="47.4" y="194">2N2222</text>
<text x="216.3" y="196">U5</text>
<text x="215.6" y="199.7">BUZZER</text>
<text x="269.7" y="206.7">R7</text>
<text x="269.7" y="210.3">R8</text>
<text x="269.7" y="213.8">R9</text>
<text x="5.1" y="229.7">U4</text>
<text x="65.9" y="239.4" transform="rotate(-90 65.9 239.4)">D3</text>
<text x="232.2" y="234.9">KEY1</text>
<text x="244.5" y="234.9">KEY2</text>
<text x="256.9" y="234.9">KEY3</text>
<text x="62.4" y="243.1" transform="rotate(-90 62.4 243.1)">1N4001</text>
<text x="28.8" y="256.1">SRD-DC5V-SL-A</text>
<text x="40.5" y="252.6">K3</text>
<text x="73.9" y="254.7">R3</text>
<text x="74.6" y="257.8">1k</text>
<text x="191.5" y="255.7">DS3231</text>
<text x="191.5" y="252.6">RTC1</text>
<text x="54.3" y="261.4">Q3</text>
<text x="47.4" y="264.6">2N2222</text>
</g>
<g font-size="3.2" fill="#840000">
<text x="68.4" y="63" transform="rotate(-90 68.4 63)">2</text>
<text x="79" y="63" transform="rotate(-90 79 63)">2</text>
<text x="68.4" y="81.9" transform="rotate(-90 68.4 81.9)">1</text>
<text x="79" y="81.9" transform="rotate(-90 79 81.9)">1</text>
<text x="215.4" y="152.3">2</text>
<text x="234.2" y="152.3">1</text>
<text x="215.4" y="162.9">2</text>
<text x="234.2" y="162.9">1</text>
</g>
<g font-size="3.2" fill="#8d2323">
<text x="113.8" y="171.7">16</text>
<text x="121" y="173.1">D13/SCK D12/MISO</text>
<text x="157.3" y="171.7">15</text>
<text x="113.8" y="178.8">18</text>
<text x="113.8" y="175.2">17</text>
<text x="121" y="176.6">3V3</text>
<text x="137.6" y="176.6">D11/MOSI</text>
<text x="157.3" y="175.2">14</text>
<text x="157.3" y="178.8">13</text>
<text x="113.8" y="185.8">20</text>
<text x="113.8" y="182.3">19</text>
<text x="121" y="183.7">A0</text>
<text x="121" y="180.2">AREF</text>
<text x="147.7" y="180.2">D10</text>
<text x="149.7" y="183.7">D9</text>
<text x="157.3" y="182.3">12</text>
<text x="157.3" y="185.8">11</text>
<text x="113.8" y="189.3">21</text>
<text x="121" y="190.7">A2</text>
<text x="121" y="187.2">A1</text>
<text x="149.7" y="187.2">D8</text>
<text x="149.7" y="190.7">D7</text>
<text x="157.3" y="189.3">10</text>
<text x="113.8" y="196.4">23</text>
<text x="113.8" y="192.9">22</text>
<text x="121" y="197.8">A4</text>
<text x="121" y="194.3">A3</text>
<text x="149.7" y="194.3">D6</text>
<text x="149.7" y="197.8">D5</text>
<text x="157.3" y="192.9">9</text>
<text x="157.3" y="196.4">8</text>
<text x="113.8" y="203.4">25</text>
<text x="113.8" y="199.9">24</text>
<text x="121" y="201.3">A5</text>
<text x="149.7" y="201.3">D4</text>
<text x="157.3" y="199.9">7</text>
<text x="157.3" y="203.4">6</text>
<text x="113.8" y="207">26</text>
<text x="121" y="208.4">A7</text>
<text x="121" y="204.9">A6</text>
<text x="149.7" y="204.9">D3</text>
<text x="149.7" y="208.4">D2</text>
<text x="157.3" y="207">5</text>
<text x="113.8" y="214">28</text>
<text x="113.8" y="210.5">27</text>
<text x="121" y="215.4">RESET</text>
<text x="121" y="211.9">+5V</text>
<text x="143.8" y="215.4">RESET</text>
<text x="146.9" y="211.9">GND</text>
<text x="157.3" y="210.5">4</text>
<text x="157.3" y="214">3</text>
<text x="113.8" y="221.1">30</text>
<text x="113.8" y="217.6">29</text>
<text x="121" y="219">GND</text>
<text x="143.9" y="219">D0/RX</text>
<text x="157.3" y="217.6">2</text>
<text x="157.3" y="221.1">1</text>
<text x="121" y="222.5">VIN</text>
<text x="144.1" y="222.5">D1/TX</text>
</g>
<g font-size="3.2" fill="#900">
<text x="178.9" y="227.8">32K</text>
<text x="178.9" y="231.3">SQW</text>
<text x="206.6" y="231.3">SCL</text>
<text x="178.9" y="238.4">SDA</text>
<text x="178.9" y="234.8">SCL</text>
<text x="205.9" y="234.8">SDA</text>
<text x="206.1" y="238.4">VCC</text>
<text x="178.9" y="241.9">VCC</text>
<text x="178.9" y="245.4">GND</text>
<text x="205.4" y="241.9">GND</text>
</g>
<text font-size="3.2" fill="#800" x="193.7" y="244">RTC</text>
<g font-size="2.1" fill="#a54b4b">
<text x="181.7" y="26.7">1</text>
<text x="188.6" y="28.5">VIN</text>
<text x="181.7" y="33.8">5</text>
<text x="188.6" y="35.5">!ON!/OFF</text>
<text x="205.4" y="32">OUT</text>
<text x="215.5" y="30.2">2</text>
<text x="181.7" y="40.8">3</text>
<text x="207.3" y="39">FB</text>
<text x="215.5" y="37.3">4</text>
<text x="188.6" y="42.6">GND</text>
</g>
<g font-size="1.8" fill="#a54b4b">
<text x="161.5" y="32.1" transform="rotate(-90 161.5 32.1)">+</text>
<text x="246.1" y="37.4" transform="rotate(-90 246.1 37.4)">+</text>
</g>
<text font-size="1.8" fill="#800" x="192.3" y="231.3">DS3231</text>
</svg>
